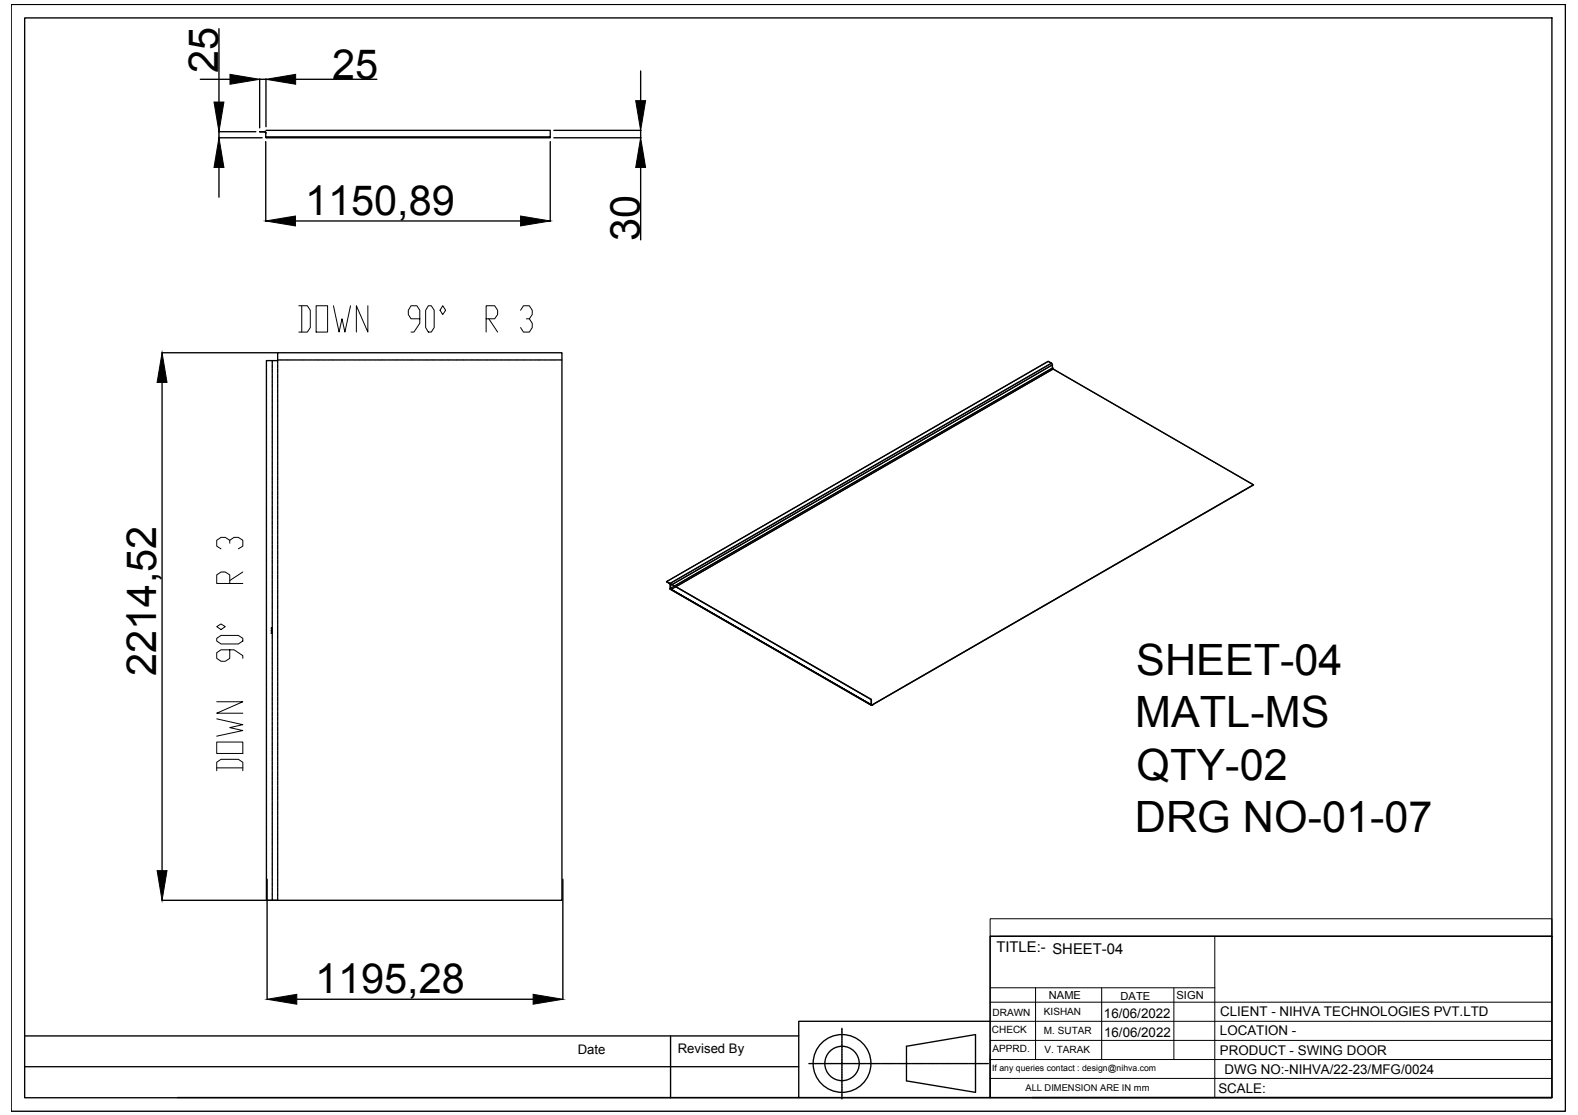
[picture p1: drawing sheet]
<svg xmlns="http://www.w3.org/2000/svg" width="297mm" height="210mm" viewBox="0 0 297 210" stroke-linecap="round" stroke-linejoin="round" font-family="sans-serif">
<!-- layer: 0 -->
<g fill="none" stroke="#000" stroke-width=".25">
<path d="M2.1 .8h292.6v208.4h-292.6zM4.6 3.4h287.5v203.3h-287.5zM37.7 14.9h5.6M41.2 5.4v13.8M48.9 14.8v9.3M48.9 14.9h1.2M50.1 14.8v9.1M55.7 14.9h15.2M120.6 13.4v5.6M41.2 24.8h7M41.2 25.9h8.1M41.2 24.8v1.1"/>
<path d="M41.2 31.5v5.6M48.9 24.8h.9zM49.8 24.8l.2 .1v.1M49.8 24.8l.2 .2M50 25.7l.1 .2M50 25l.1 .8M50 26.7v15M50.1 24.5h53.5v1.3h-53.5M50.1 25.8v.1h53.5v-.1M103.6 26.7v15M104.3 24.5h16.4M104.3 25.9h16.4"/>
<path d="M120.6 24.5v1.4M120.6 31.5v13.7M55.6 41.6h42.4M30.5 66.4h21.7M30.5 72v91.9M50.2 67.9h2.1v-1.5h53.5v103.1h-55.6zM51.3 67.9v.5M51.3 68.5v.1M51.3 68.7v.6M51.3 69.5v.1M51.3 69.7v.6M51.3 70.4v.1"/>
<path d="M51.3 70.6v.6M51.3 71.4h.1M51.3 71.6v.6M51.3 72.3v.1M51.3 72.5v.6M51.3 73.2v.1M51.3 73.5v.6M51.3 74.2v.1M51.3 74.4v.6M51.3 75.1v.2M51.3 75.3v.6M51.3 76.1v.1"/>
<path d="M51.3 76.3v.6M51.3 77v.1M51.3 77.2v.6M51.3 78v.1M51.3 78.2v.6M51.3 78.9v.1M51.3 79.1v.6M51.3 79.9v.1M52.3 67.9v.5M52.3 68.5v.1M52.3 68.7v.6M52.3 69.5v.1"/>
<path d="M52.3 69.7v.6M52.3 70.4v.1M52.3 70.6v.6M52.3 71.4h.1M52.3 71.6v.6M52.3 72.3v.1M52.3 72.5v.6M52.3 73.2v.1M52.3 73.5v.6M52.3 74.2v.1M52.3 74.4v.6M52.3 75.1v.2"/>
<path d="M52.3 75.3v.6M52.3 76.1v.1M52.3 76.3v.6M52.3 77v.1M52.3 77.2v.6M52.3 78v.1M52.3 78.2v.6M52.3 78.9v.1M52.3 79.1v.6M52.3 79.9v.1M52.3 67.8h.6M52.9 67.8h.2"/>
<path d="M53.2 67.8h.6M53.9 67.8h.1M54.1 67.8h.6M54.8 67.8h.2M55.1 67.8h.6M55.8 67.8h.1M56 67.8h.6M56.8 67.8h.1M57 67.8h.6M57.7 67.8h.1M57.9 67.8h.6M58.7 67.8h.1"/>
<path d="M58.9 67.8h.6M59.6 67.8h.1M59.8 67.8h.6M60.5 67.8h.1M60.8 67.8h.6M61.5 67.8h.1M61.7 67.8h.6M62.4 67.8h.2M62.6 67.8h.6M63.4 67.8h.1M63.6 67.8h.6M64.3 67.8h.1"/>
<path d="M64.5 67.8h.6M65.3 67.8h.1M65.5 67.8h.6M66.2 67.8h.1M66.4 67.8h.6M67.2 67.8h.1M67.4 67.8h.6M68.1 67.8h.1M68.4 67.8h.5M69 67.8h.2M69.3 67.8h.6M70 67.8h.1"/>
<path d="M70.2 67.8h.6M70.9 67.8h.2M71.2 67.8h.6M71.9 67.8h.1M72.1 67.8h.6M72.8 67.8h.1M73.1 67.8h.5M73.8 67.8h.1M74 67.8h.6M74.7 67.8h.1M75 67.8h.6M75.7 67.8h.1"/>
<path d="M75.9 67.8h.6M76.6 67.8h.1M76.9 67.8h.6M77.5 67.8h.2M77.8 67.8h.6M78.5 67.8h.1M78.7 67.8h.6M79.4 67.8h.2M79.7 67.8h.6M80.4 67.8h.1M80.6 67.8h.6M81.4 67.8h.1"/>
<path d="M81.6 67.8h.6M82.3 67.8h.1M82.5 67.8h.6M83.2 67.8h.1M83.5 67.8h.6M84.2 67.8h.1M84.4 67.8h.6M85.1 67.8h.1M85.4 67.8h.6M86 67.8h.2M86.3 67.8h.6M87 67.8h.2"/>
<path d="M87.2 67.8h.6M88 67.8h.1M88.2 67.8h.6M88.9 67.8h.1M89.1 67.8h.6M89.9 67.8h.1M90.1 67.8h.6M90.8 67.8h.1M91 67.8h.6M91.7 67.8h.1M92 67.8h.6M92.7 67.8h.1"/>
<path d="M92.9 67.8h.6M93.6 67.8h.2M93.9 67.8h.6M94.6 67.8h.1M94.8 67.8h.6M95.5 67.8h.2M95.7 67.8h.6M96.5 67.8h.1M96.7 67.8h.6M97.4 67.8h.1M97.6 67.8h.6M98.4 67.8h.1"/>
<path d="M98.6 67.8h.6M99.3 67.8h.1M99.6 67.8h.5M100.3 67.8h.1M100.5 67.8h.6M101.2 67.8h.1M101.4 67.8h.6M102.1 67.8h.2M102.4 67.8h.6M103.1 67.8h.1M103.3 67.8h.6M104 67.8h.2"/>
<path d="M104.3 67.8h.5M105 67.8h.1M105.2 67.8h.6M197.9 68.4l.2 .3M197.9 68.4l-71.8 41.5M197.9 68.4l-.6-.4-71.8 41.5M198.1 69.3l.1 .2M51.3 80.1v.6M51.3 80.8v.1M51.3 81.1v.5M51.3 81.7v.2M51.3 82v.6"/>
<path d="M51.3 82.7v.1M51.3 82.9v.6M51.3 83.6v.2M51.3 83.9v.5M51.3 84.6v.1M51.3 84.8v.6M51.3 85.5v.1M51.3 85.8v.5M51.3 86.5v.1M51.3 86.7v.6M51.3 87.4v.1M51.3 87.7v.6"/>
<path d="M51.3 88.4v.1M51.3 88.6v.6M51.3 89.3v.1M51.3 89.6v.6M51.3 90.2v.2M51.3 90.5v.6M51.3 91.2v.1M51.3 91.4v.6M51.3 92.1v.2M51.3 92.4v.6M51.3 93.1v.1M51.3 93.3v.6"/>
<path d="M51.3 94.1h.1M51.3 94.3v.6M51.3 95v.1M51.3 95.2v.6M51.3 95.9v.1M51.3 96.2v.6M51.3 96.9v.1M51.3 97.1v.6M51.3 97.8v.1M51.3 98.1v.6M51.3 98.7v.2M51.3 99v.6"/>
<path d="M51.3 99.7v.2M51.3 99.9v.6M52.3 80.1v.6M52.3 80.8v.1M52.3 81.1v.5M52.3 81.7v.2M52.3 82v.6M52.3 82.7v.1M52.3 82.9v.6M52.3 83.6v.2M52.3 83.9v.5M52.3 84.6v.1"/>
<path d="M52.3 84.8v.6M52.3 85.5v.1M52.3 85.8v.5M52.3 86.5v.1M52.3 86.7v.6M52.3 87.4v.1M52.3 87.7v.6M52.3 88.4v.1M52.3 88.6v.6M52.3 89.3v.1M52.3 89.6v.6M52.3 90.2v.2"/>
<path d="M52.3 90.5v.6M52.3 91.2v.1M52.3 91.4v.6M52.3 92.1v.2M52.3 92.4v.6M52.3 93.1v.1M52.3 93.3v.6M52.3 94.1h.1M52.3 94.3v.6M52.3 95v.1M52.3 95.2v.6M52.3 95.9v.1"/>
<path d="M52.3 96.2v.6M52.3 96.9v.1M52.3 97.1v.6M52.3 97.8v.1M52.3 98.1v.6M52.3 98.7v.2M52.3 99v.6M52.3 99.7v.2M52.3 99.9v.6M236 91.3l-71.9 41.4-.1-.1M51.3 100.7v.1M51.3 100.9v.6"/>
<path d="M51.3 101.6v.1M51.3 101.8v.6M51.3 102.6v.1M51.3 102.8v.6M51.3 103.5v.1M51.3 103.7v.6M51.3 104.4v.1M51.3 104.7v.6M51.3 105.4v.1M51.3 105.6v.6M51.3 106.3v.2M51.3 106.6v.6"/>
<path d="M51.3 107.3v.1M51.3 107.5v.6M51.3 108.2v.2M51.3 108.4v.6M51.3 109.2v.1M51.3 109.4v.6M51.3 110.1v.1M51.3 110.3v.6M51.3 111.1v.1M51.3 111.3v.6M51.3 112v.1M51.3 112.3v.5"/>
<path d="M51.3 113v.1M51.3 113.2v.6M51.3 113.9v.1M51.3 114.1v.6M51.3 114.8v.2M51.3 115.1v.6M51.3 115.8v.1M51.3 116v.6M51.3 116.7v.2M51.3 117v.5M51.3 117.7v.1M51.3 117.9v.6"/>
<path d="M51.3 118.6v.1M51.3 118.9v.6M51.3 119.6v.1M51.3 119.8v.6M52.3 100.7v.1M52.3 100.9v.6M52.3 101.6v.1M52.3 101.8v.6M52.3 102.6v.1M52.3 102.8v.6M52.3 103.5v.1M52.3 103.7v.6"/>
<path d="M52.3 104.4v.1M52.3 104.7v.6M52.3 105.4v.1M52.3 105.6v.6M52.3 106.3v.2M52.3 106.6v.6M52.3 107.3v.1M52.3 107.5v.6M52.3 108.2v.2M52.3 108.4v.6M52.3 109.2v.1M52.3 109.4v.6"/>
<path d="M52.3 110.1v.1M52.3 110.3v.6M52.3 111.1v.1M52.3 111.3v.6M52.3 112v.1M52.3 112.3v.5M52.3 113v.1M52.3 113.2v.6M52.3 113.9v.1M52.3 114.1v.6M52.3 114.8v.2M52.3 115.1v.6"/>
<path d="M52.3 115.8v.1M52.3 116v.6M52.3 116.7v.2M52.3 117v.5M52.3 117.7v.1M52.3 117.9v.6M52.3 118.6v.1M52.3 118.9v.6M52.3 119.6v.1M52.3 119.8v.6M126.1 109.9h.1M126.1 109.8v.1"/>
<path d="M126.1 109.8l-.6-.3 .6 .4M126.1 109.8l37.9 21.9v1l-37.9-21.8zM126.1 109.8l37.9 21.9v1M126.1 110.8l37.9 22M126.5 110.1l71.6-41.4v.6l-71.1 41M127.2 110.4l71-40.9 37.8 21.8-71.9 41.4M51.3 120.5v.1M51.3 120.8v.6M51.3 121.5v.1M51.3 121.7v.6M51.3 122.4v.1M51.3 122.7v.5"/>
<path d="M51.3 123.3v.2M51.3 123.6v.6M51.3 124.3v.1M51.3 124.5v.6M51.3 125.3v.1M51.3 125.5v.6M51.3 126.2v.1M51.3 126.4v.6M51.3 127.2h.1M51.3 127.4v.6M51.3 128.1v.1M51.3 128.3v.6"/>
<path d="M51.3 129v.1M51.3 129.3v.6M51.3 130v.1M51.3 130.2v.6M51.3 130.9v.1M51.3 131.2v.6M51.3 131.9v.1M51.3 132.1v.6M51.3 132.8v.1M51.3 133v.6M51.3 133.8v.1M51.3 134v.6"/>
<path d="M51.3 134.7v.1M51.3 134.9v.6M51.3 135.7h.1M51.3 135.9v.6M51.3 136.6v.1M51.3 136.8v.6M51.3 137.5v.2M51.3 137.8v.6M51.3 138.5v.1M51.3 138.7v.6M51.3 139.4v.2M51.3 139.7v.6"/>
<path d="M52.3 120.5v.1M52.3 120.8v.6M52.3 121.5v.1M52.3 121.7v.6M52.3 122.4v.1M52.3 122.7v.5M52.3 123.3v.2M52.3 123.6v.6M52.3 124.3v.1M52.3 124.5v.6M52.3 125.3v.1M52.3 125.5v.6"/>
<path d="M52.3 126.2v.1M52.3 126.4v.6M52.3 127.2h.1M52.3 127.4v.6M52.3 128.1v.1M52.3 128.3v.6M52.3 129v.1M52.3 129.3v.6M52.3 130v.1M52.3 130.2v.6M52.3 130.9v.1M52.3 131.2v.6"/>
<path d="M52.3 131.9v.1M52.3 132.1v.6M52.3 132.8v.1M52.3 133v.6M52.3 133.8v.1M52.3 134v.6M52.3 134.7v.1M52.3 134.9v.6M52.3 135.7h.1M52.3 135.9v.6M52.3 136.6v.1M52.3 136.8v.6"/>
<path d="M52.3 137.5v.2M52.3 137.8v.6M52.3 138.5v.1M52.3 138.7v.6M52.3 139.4v.2M52.3 139.7v.6M164 131.7h.1M164.1 132.7h.1M51.3 140.4v.1M51.3 140.6v.6M51.3 141.3v.2M51.3 141.5v.6"/>
<path d="M51.3 142.3v.1M51.3 142.5v.6M51.3 143.2v.1M51.3 143.5v.5M51.3 144.2v.1M51.3 144.4v.6M51.3 145.1v.1M51.3 145.4v.6M51.3 146v.2M51.3 146.3v.6M51.3 147v.1M51.3 147.2v.6"/>
<path d="M51.3 147.9v.2M51.3 148.2v.6M51.3 148.9v.1M51.3 149.1v.6M51.3 149.8v.2M51.3 150.1v.6M51.3 150.8v.1M51.3 151v.6M51.3 151.7v.1M51.3 152v.6M51.3 152.7v.1M51.3 152.9v.6"/>
<path d="M51.3 153.6v.1M51.3 153.9v.6M51.3 154.6v.1M51.3 154.8v.6M51.3 155.5v.1M51.3 155.7v.6M51.3 156.4v.2M51.3 156.7v.6M51.3 157.4v.1M51.3 157.6v.6M51.3 158.4v.1M51.3 158.6v.6"/>
<path d="M51.3 159.3v.1M51.3 159.5v.6M52.3 140.4v.1M52.3 140.6v.6M52.3 141.3v.2M52.3 141.5v.6M52.3 142.3v.1M52.3 142.5v.6M52.3 143.2v.1M52.3 143.5v.5M52.3 144.2v.1M52.3 144.4v.6"/>
<path d="M52.3 145.1v.1M52.3 145.4v.6M52.3 146v.2M52.3 146.3v.6M52.3 147v.1M52.3 147.2v.6M52.3 147.9v.2M52.3 148.2v.6M52.3 148.9v.1M52.3 149.1v.6M52.3 149.8v.2M52.3 150.1v.6"/>
<path d="M52.3 150.8v.1M52.3 151v.6M52.3 151.7v.1M52.3 152v.6M52.3 152.7v.1M52.3 152.9v.6M52.3 153.6v.1M52.3 153.9v.6M52.3 154.6v.1M52.3 154.8v.6M52.3 155.5v.1M52.3 155.7v.6"/>
<path d="M52.3 156.4v.2M52.3 156.7v.6M52.3 157.4v.1M52.3 157.6v.6M52.3 158.4v.1M52.3 158.6v.6M52.3 159.3v.1M52.3 159.5v.6M30.5 169.5h21.7M50.3 165.5v22.7M51.3 160.3h.1M51.3 160.5v.6"/>
<path d="M51.3 161.2v.1M51.3 161.4v.6M51.3 162.1v.1M51.3 162.4v.6M51.3 163.1v.1M51.3 163.3v.6M51.3 164v.2M51.3 164.2v.6M51.3 165v.1M51.3 165.2v.6M51.3 165.9v.1M51.3 166.1v.6"/>
<path d="M51.3 166.9v.1M51.3 167.1v.6M51.3 167.8v.1M51.3 168v.6M51.3 168.8v.1M51.3 169v.5M52.3 160.3h.1M52.3 160.5v.6M52.3 161.2v.1M52.3 161.4v.6M52.3 162.1v.1M52.3 162.4v.6"/>
<path d="M52.3 163.1v.1M52.3 163.3v.6M52.3 164v.2M52.3 164.2v.6M52.3 165v.1M52.3 165.2v.6M52.3 165.9v.1M52.3 166.1v.6M52.3 166.9v.1M52.3 167.1v.6M52.3 167.8v.1M52.3 168v.6"/>
<path d="M52.3 168.8v.1M52.3 169v.5M105.9 165.5v22.7M186.4 176.3h105.7v30.3h-105.7zM4.6 195h145.8M55.9 188.1h44.5M126.2 195v11.7M158.5 193.6v1.1M158.5 194.8v.3M158.5 195.2v.4M158.5 195.7h.1M158.5 195.8v.4"/>
<path d="M158.5 196.3v1.2M158.5 197.6v.4M158.5 198.1h.1M158.5 198.2v.4M158.5 198.7v.3M158.5 199.1v1.2M170.6 197l13-2.2v10.8l-13-2.1zM186.4 192.3h-36v14.3h-117M4.6 200.8h145.8M150.4 206.6h36M152.3 200.2h.3M152.7 200.2h1.2"/>
<path d="M154 200.2h.4M154.5 200.2h.3M154.9 200.2h.1M155.1 200.2h.3M155.5 200.2h1.2M156.8 200.2h.4M157.3 200.2h.4M157.8 200.2h.1M157.9 200.2h.4M158.4 200.2h1.2M158.5 200.4v.4M158.5 200.9h.1"/>
<path d="M158.5 201v.4M158.5 201.5v.4M158.5 202v1.2M158.5 203.3v.4M158.5 203.7v.1M158.5 203.9v.3M158.5 204.3v1.7M158.5 206.1v.4M158.5 206.6h.1M158.5 206.7v.2M159.7 200.2h.3M160.1 200.2h.1"/>
<path d="M160.3 200.2h.2M160.6 200.2h.1M160.7 200.2h.4M161.2 200.2h1.2M162.5 200.2h.4M163 200.2h.1M163.1 200.2h.4M163.6 200.2h.3M164 200.2h1.3M165.3 200.2h.4M165.8 200.2h.1M165.9 200.2h.4"/>
<path d="M166.4 200.2h1.7M168.2 200.2h.4M168.6 200.2h.1M168.8 200.2h.3M169.2 200.2h1.7M171 200.2h.4M171.5 200.2h.1M171.6 200.2h.4M172.1 200.2h1.7M173.8 200.2h.4M174.3 200.2h.1M174.4 200.2h.4"/>
<path d="M174.9 200.2h1.2M176.2 200.2h.4M176.7 200.2h.4M177.2 200.2h.1M177.3 200.2h.4M177.7 200.2h1.3M179.1 200.2h.3M179.5 200.2h.4M180 200.2h.1M180.1 200.2h.4M180.6 200.2h1.2M181.9 200.2h.4"/>
<path d="M182.4 200.2h.1M182.5 200.2h.2M182.8 200.2h.1M183 200.2h.3M183.4 200.2h1.2M184.7 200.2h.4M185.2 200.2h.1M185.3 200.2h.4M185.8 200.2h.2M194.3 206.6h97.8"/>
<circle cx="158.5" cy="200.2" r="5.4"/>
<circle cx="158.5" cy="200.2" r="3.2"/>
</g>
<g fill="none" stroke="#000" stroke-width=".19">
<path d="M50.1 25.8v.1h53.5M197.3 68l.6 .4M197.3 68.1l-71.8 41.4M197.9 68.4l-71.8 41.5 .2 .3-.2-.3M197.9 68.4l.2 .3v.6M198.1 68.7l-71.9 41.5v.5l.2 .2 .8-.5M198.1 69.3l-71.9 41.4 .1 .2 .1 .1 71.8-41.5 37.8 21.8M198.1 69.3h.1M198.1 69.3l.1 .2M51 119.2h.2h-.2M51 118.7l.2 .1zM51.1 118.7h.1"/>
<path d="M51 118.2l.2 .1M51.1 119.2l-.1-.1 .2 .1M51.1 118.8l-.1 .1h.2M51.2 118.4h-.2h.2M126.2 110.8l37.8 21.9zM126.2 109.8l-.1 1.1M126.3 110.9h.1M126.5 110.1l-.2 .1v.6l.7-.5M164 132.7l-37.8-21.8 37.9 21.8M186.4 173h105.7v3.3h-105.7zM186.4 176.3v30.3M188.2 176.3h103.9"/>
<path d="M228.7 176.3v30.3M186.4 199.5h105.7M186.4 195.9h105.7M186.4 192.3h105.7M186.4 188.7h105.7M186.4 186h42.3M194.9 186v13.5M207.4 186v13.5M221 186v13.5M186.4 203h105.7"/>
</g>
<path d="M40.3 19.2h1.8l-.9 5.6zM43.3 14l5.6 .9-5.6 1zM50.1 14.9l5.6-.9v1.9zM119.7 19h1.8l-.9 5.5zM41.2 25.9l.9 5.6h-1.8zM120.6 25.9l.9 5.6h-1.8zM50 41.6l5.6-.9v1.8zM98 40.7l5.6 .9-5.6 .9zM30.5 66.4l.9 5.6h-1.8zM29.6 163.9h1.8l-.9 5.6zM50.3 188.1l5.6-.9v1.8zM100.4 187.2l5.5 .9-5.5 .9z" fill="#000" stroke="#000" stroke-width=".19"/>
<g font-size="8.8">
<text x="55" y="63.9">DOWN 90° R 3</text>
<text x="46.6" y="146.4" transform="rotate(-90 46.6 146.4)">DOWN 90° R 3</text>
</g>
<g font-size="8.1">
<text x="213.9" y="127.2">SHEET-04</text>
<text x="213.7" y="136.9">MATL-MS</text>
<text x="213.9" y="146.8">QTY-02</text>
<text x="213.6" y="156.5">DRG NO-01-07</text>
</g>
<g font-size="7.8">
<text x="41.1" y="13.8" transform="rotate(-90 41.1 13.8)">25</text>
<text x="62.5" y="14.8">25</text>
<text x="57.4" y="40.5">1150,89</text>
<text x="120.5" y="45.5" transform="rotate(-90 120.5 45.5)">30</text>
<text x="29.4" y="127.2" transform="rotate(-90 29.4 127.2)">2214,52</text>
<text x="59.3" y="187">1195,28</text>
</g>
<text font-size="2.8" x="187.6" y="179.2">TITLE:- SHEET-04</text>
<g font-size="2.5">
<text x="207.8" y="191.6">16/06/2022</text>
<text x="229.7" y="191.3">CLIENT - NIHVA TECHNOLOGIES PVT.LTD</text>
<text x="207.8" y="195.2">16/06/2022</text>
<text x="229.6" y="194.9">LOCATION -</text>
<text x="108.7" y="198.5">Date</text>
<text x="127.6" y="198.2">Revised By</text>
<text x="229.6" y="198.5">PRODUCT - SWING DOOR</text>
<text x="230.5" y="202.1">DWG NO:-NIHVA/22-23/MFG/0024</text>
<text x="229.3" y="205.7">SCALE:</text>
</g>
<g font-size="2.1">
<text x="197.4" y="188.1">NAME</text>
<text x="210.9" y="188.2">DATE</text>
<text x="221.5" y="188">SIGN</text>
</g>
<g font-size="1.9">
<text x="186.8" y="191.2">DRAWN</text>
<text x="196.5" y="191.1">KISHAN</text>
<text x="186.7" y="194.4">CHECK</text>
<text x="186.8" y="198">APPRD.</text>
<text x="196.5" y="194.7">M. SUTAR</text>
<text x="196.6" y="198.3">V. TARAK</text>
</g>
<text font-size="1.8" x="193" y="205.4">ALL DIMENSION ARE IN mm</text>
<text font-size="1.6" x="186.8" y="201.7">If any queries contact : design@nihva.com</text>
</svg>
